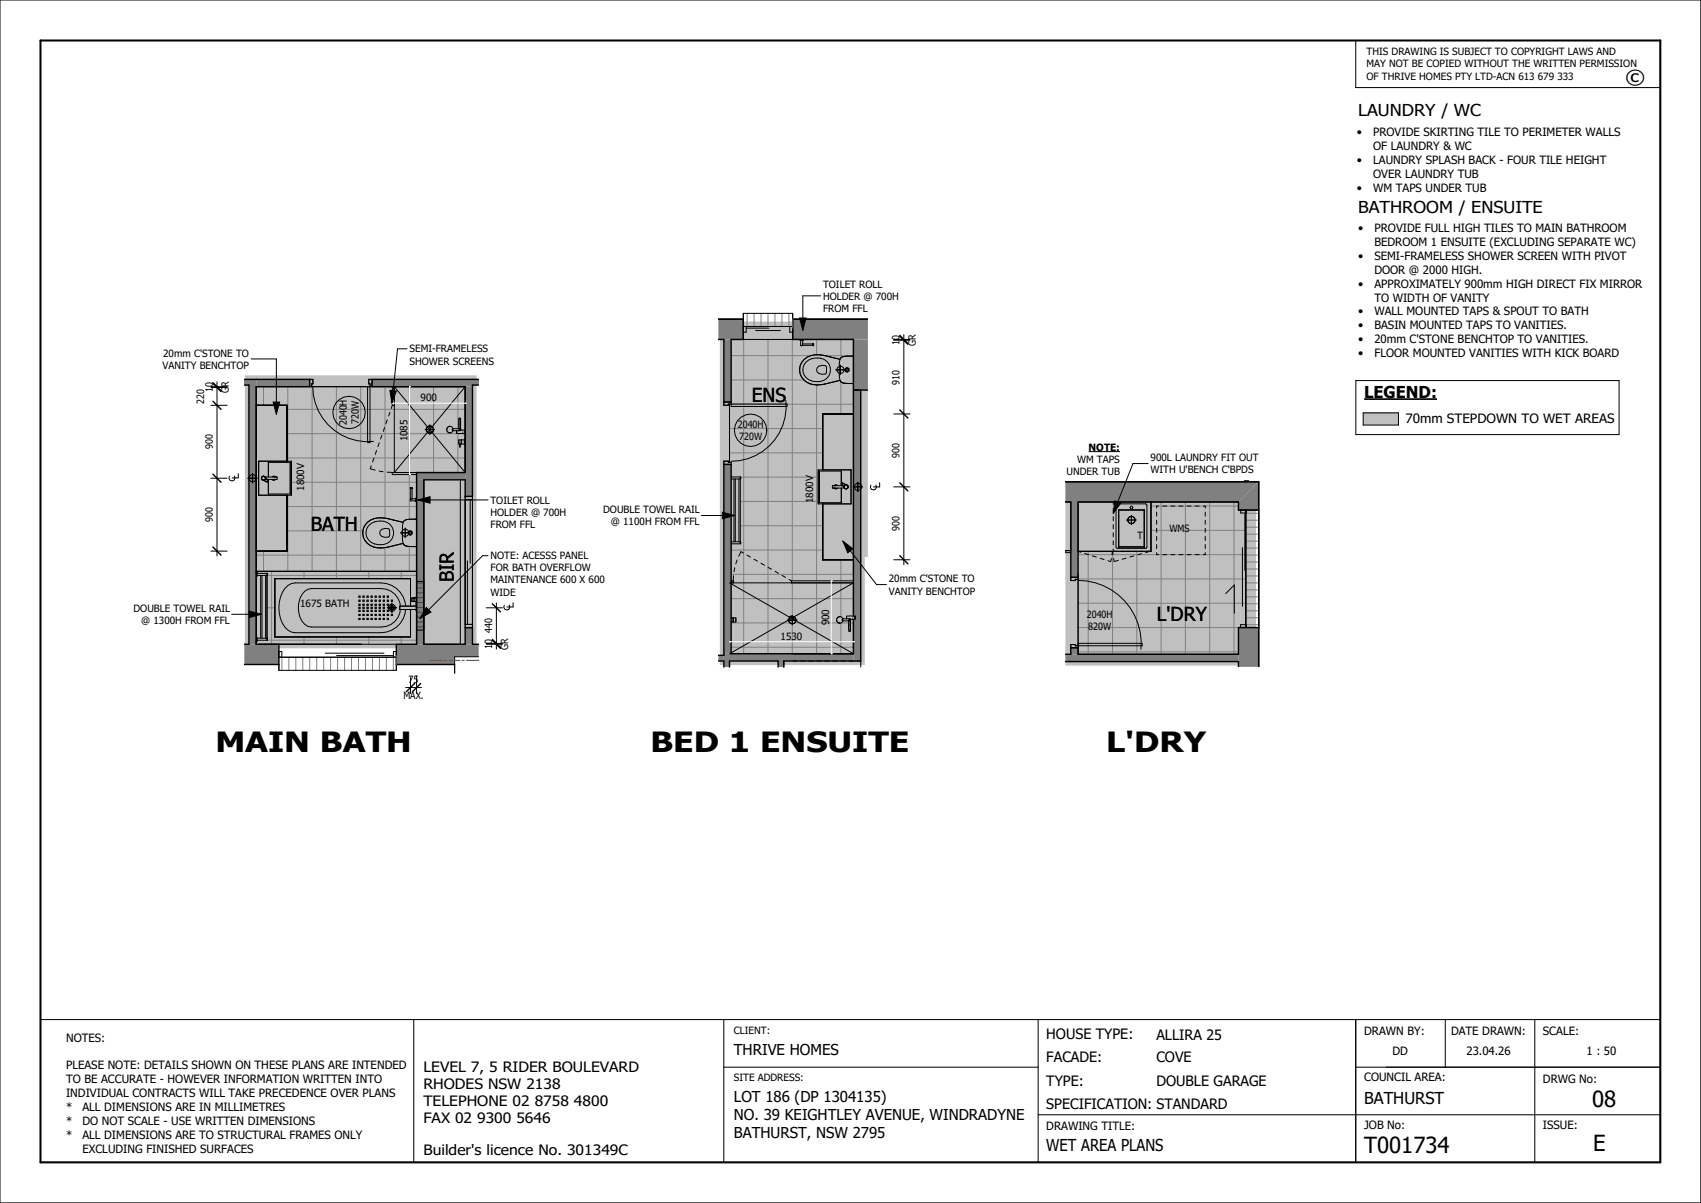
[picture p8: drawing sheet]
<svg xmlns="http://www.w3.org/2000/svg" width="420mm" height="297mm" viewBox="0 0 420 297" stroke-linecap="round" stroke-linejoin="round" font-family="sans-serif">
<path d="M97.9 159.1v5h14.4v-2h5.9v-3zM60.3 159.1v5h8.6v-5z" fill="#808080"/>
<path d="M68.9 160.1h29v2.2h-29z" fill="#fff"/>
<g fill="#808080">
<path d="M60.3 93.7h1.2v1.4h-1.2z"/>
<path d="M61.5 93.7h1.8v65.4h-1.8z"/>
<path d="M102.9 116.7h12v1.8h-12z"/>
<path d="M102.9 118.5h1.8v40.6h-1.8z"/>
<path d="M114.9 155v4.1h1.8v-4.1zM114.9 95.5v27.1h1.8v-27.1z"/>
</g>
<g fill="#fff">
<path d="M112.3 162.1h5.9v4.1h-5.9z"/>
<path d="M68.9 162.3h29v3.2h-29z"/>
<path d="M60.3 95.1v64h.2v-64zM117.7 95.1v64h.5v-64zM60.3 92.4v1.3h.2v-1h57.2v1h.5v-1.3z"/>
</g>
<path d="M60.5 92.7v1h16v1.8h-13.2v63.6h5.6v1h29v-1h5v-42.4h12v-21.2h-23v-1.8h25.8v-1zM116.7 95.1v27.5h-1.8v-4.1h-10.2v40.6h10.2v-4.1h1.8v4.1h1v-64zM60.5 95.1v64h1v-64z" fill="#c0c0c0"/>
<g fill="#808080">
<path d="M116.7 93.7h1.5v1.4h-1.5z"/>
<path d="M91.9 93.7v1.8h24.8v-1.8zM63.3 93.7v1.8h13.2v-1.8z"/>
</g>
<g fill="none" stroke="#808080" stroke-width=".25">
<path d="M65.1 95.5v4.6M71.1 95.5v18.4M77.1 95.5v45.6M83.1 95.5v47.4M89.1 95.5v45.6M95.1 95.5v32.4M101.1 95.5v21.2M107.1 95.5v21.2M113.1 95.5v10.3M70.9 101.1h44M70.9 107.1h44M70.9 113.1h44"/>
<path d="M72 119.1h30.9M101.1 117.2v11M113.1 107v9.7M63.3 137.1h39.6M65.1 136.1v5M70.9 125.1h32M70.9 131.1h18.7M71.1 122.3v18.8M95.1 135.2v5.9M101.1 134.9v6.2M65.9 150.1h2M66 142.1h36.9"/>
<path d="M66 158.1h36.9M67.1 141.1v18M75.1 141.1v1.8M75.1 157.3v1.8M83.1 157.3v1.8M91.1 141.1v1.8M91.1 157.3v1.8M99.1 141.1v1.8M99.1 157.3v1.8M69.6 162.3v3.2M71.3 162.3v3.2M73 162.3v3.2"/>
<path d="M74.8 162.3v3.2M76.5 162.3v3.2M78.2 162.3v3.2M79.9 162.3v3.2M81.6 162.3v3.2M83.4 162.3v3.2M85.1 162.3v3.2M86.8 162.3v3.2M88.5 162.3v3.2M90.2 162.3v3.2M92 162.3v3.2M93.7 162.3v3.2"/>
<path d="M95.4 162.3v3.2M97.1 162.3v3.2"/>
</g>
<path d="M102.9 144h1.8M102.9 145.2h1.8M102.9 146.4h1.8M102.9 147.6h1.8M102.9 148.8h1.8M102.9 150h1.8M102.9 151.2h1.8M102.9 152.4h1.8M102.9 153.6h1.8M102.9 154.8h1.8" fill="none" stroke="#454545" stroke-width=".25"/>
<path d="M60.3 95.1h1.2v64h-1.2M60.3 93.7h16.2v1.8h-13.2v63.6h5.6v5h-8.6M118.2 93.7h-26.3v1.8h23v21.2h-12v42.4h-5v5h14.4M118.2 95.1h-1.5v27.5h-1.8v-4.1h-10.2v40.6h10.2v-4.1h1.8v4.1h1.5" fill="none" stroke="#000" stroke-width=".35"/>
<g fill="none" stroke="#000" stroke-width=".25">
<path d="M63.2 95.7h.1M76.5 95.5v-1.8h.8v1.1h-.3v.7M77.2 95.5a13.6 13.6 0 0 0 15 13.5M90.8 95.5v13.8h.6v-14.5h-.3v-1.1h.8v1.8M96.9 95.5v4.6M114.9 95.5h-51.6v63.6M114.9 95.5v21.2M114.9 95.5l-17.5 21.2v-21.2l17.5 21.2M61.2 118.1h2.3M62.4 116.9v2.3M63.3 100.1h7.6v13.8M63.9 113.9h8.1v8.4h-8.1z"/>
<path d="M65 118.5l1 .5M65.1 117.6l-.5 .3v.3l.5 .3M65.1 117.6l.4 .2M65.1 117.6l.3 .1a.52 .52 0 0 1 0 .8h-.2M65.2 118.5h.1M65.2 118.5l.8 .4M65.4 117.8h2.9M65.4 118.4h.5M65.4 117.8l.1 .1M65.4 117.8h.1M65.5 117.8v.1M65.5 118.4h-.1"/>
<path d="M65.5 118.4l-.3 .1M65.5 117.8h.1M65.5 118.3v.1M65.5 118l.1 .1M65.5 117.9h.1M65.5 117.9l.7 .8M65.5 118.2v.2M65.5 118.2l-.1 .2M65.5 118.1v.1M65.5 118.2v.1M65.6 118.1l-.1 .1M65.6 118.1h.1"/>
<path d="M65.6 118.1l.5 .6M66 119h.1M66 118.9v.1M66 118.9h.1M66 118.4h2.3M66.1 118.7l-.1 .2M66.1 118.7h.1M66.2 118.7h-.1M66.2 118.7h.1M66.2 118.7l-.1 .3h-.1M66.3 114.2h5.4M66.3 118.4v3.6z"/>
<path d="M66.3 114.2v3.6zM67.2 118.4l.4 .2 .4-.2M67.2 117.8l.4-.2 .4 .2M67.3 118.4v.1M67.3 117.7h.1M67.4 118.5h.1M67.4 117.6h.1M67.7 117.6h.1M67.8 118.5h-.1M67.9 117.7h.1M67.9 118.4v.1M68.3 118.4h.1"/>
<path d="M68.3 117.8l.2 .2-.2 .4M68.3 117.8h.1M71.7 114.2v7.8M91.7 115l-.3 .7 1.2 .4M92.3 113.1l-.3 1M93 111.2l-.3 1M93.6 116.3l1 .2M93.6 109.3l-.3 1M94.3 107.4l-.3 1M95 105.6l-.4 .9M95.6 116.6h1.3M95.6 103.7l-.3 .9"/>
<path d="M96.3 101.8l-.4 .9M96.9 116.6v.6h6v-.5M96.9 116.6l18 .1M96.9 100.1h.5M96.9 100.1l-.3 .7M102.9 118.5v4.5M104.7 118.5v40.6h9v-40.6M105 106.1h2.3M106.1 104.9v2.3M110.3 106.1a.78 .78 0 0 0 .7 .8M110.4 105.9l-.1 .2M110.4 106.4v.1"/>
<path d="M110.4 105.6v.2M110.6 106.7l.1 .1M110.8 106.8l.3 .1M111 106.9h.1M111 105.3h-.1M111 105.3h.1M111.1 105.3l-.4 .1M111.3 105.3h.1M111.3 106.8h.1M111.6 106.1h.1M111.6 106h.1M111.7 106.1l.2 .2"/>
<path d="M111.7 106.1h.1M111.9 106.3h.1M111.9 105.9l-.2 .2M111.9 105.8h1.6M111.9 106.3a.79 .79 0 0 1-1.1 .5M111.9 105.8h.1M111.9 105.8a.82 .82 0 0 0-.9-.5 .82 .82 0 0 0-.7 .8M112.8 106.6v.4zM112.8 107l2.1 .1M112.8 106.3v.3M113.3 105.8l.2 .3-.2 .2M113.3 103.4v2.4z"/>
<path d="M113.3 103.4l.3-.2 .1 .2M113.3 106v.1M113.5 109.6l.1 .8 .1-.8M113.5 105.8l.3 .3M113.6 105.8l.1 .1M113.7 105.9l.1 .2M113.7 103.4v2.5M113.7 106v.1M113.8 106.1l-.2 .2h-1.7M113.8 106.1l-.2 .2M113.9 108.7v.9M113.9 108.6v1"/>
<path d="M113.9 109.6h.1M113.9 108.6v.1M114 108.6v.1M114 108.6v1M114 108.7v.9M114.2 106.8h.1M114.2 106.4h.1M114.7 108.4v1.4M114.7 108.4v.1M114.7 109.7v.1M114.7 108.4h.2v1.4h-.2M114.7 108.6h-1.4v1h1.4"/>
<path d="M114.9 106.2v.4zM114.9 106.6v.5zM114.9 106.2h-1.2M66.3 122h5.4M70.9 122.3v13.8h-7.6M89.6 131.6v.6l.5 1.2M89.6 131.6l.1 .9 .4 .9M90.1 133.4a5.2 5.2 0 0 0 5.7 1.7l3.7-.9M90.1 129.7l-.5 1.2v.7M90.1 129.7l-.4 .9-.1 1M91.2 129.6a3.8 3.8 0 0 1 5.7 .6 3 3 0 0 1-.5 3.3 3 3 0 0 1-3.2 .9 2.85 2.85 0 0 1-2.6-1.7 2.85 2.85 0 0 1 .6-3.1zM93.9 131a1.83 1.83 0 0 1 2.2-.3v1.7a1.61 1.61 0 0 1-2.3-.8z"/>
<path d="M98.9 131.5l2.8 .1M99.5 134.2l.3 .3M99.5 129l-2.3-.6a8.1 8.1 0 0 0-5.8 0l-1.3 1.3M99.5 129l-.1 1.3 .1 3.9M99.8 134.5l.6 .3M99.8 128.6l-.3 .4M100.1 130.4v2.3M100.4 134.8l2.3 .1M100.4 128.3l-.6 .3M101.3 120.5h.3zM101.3 120.5v.1M101.3 123.2v.5"/>
<path d="M101.3 123.2h.1M101.4 120.6h.4M101.4 123.2h.4M101.4 120.6v2.6M101.4 123.2h.1M101.6 120.5h.3zM101.7 123.2l.9-.1v-.1v.8v-.1h-1.3M101.8 120.6v2.6M101.8 123.2h-.1M101.9 120.5v.1M102.6 123.8h.3M102.6 123h.3"/>
<path d="M102.7 134.9l.2-.1zM102.7 128.2l-2.3 .1M102.7 128.2l.2 .1zM102.9 123v.8M102.9 123.8v35.3M114.9 122.6h1.8v32.4h-1.8zM114.9 123.4h1.8M115.4 138.5v15.7M116.1 123.4v15.7M63.3 158.3h.2M63.3 141.4h.2M63.3 157.3h.2v1"/>
<path d="M63.3 141.1h39.6M63.5 141.4v.2h2.5M63.5 158.1v.2M63.5 141.4v.9h-.2M63.5 158.1h2.5M63.5 157.6h2.5M63.9 159.1h34M64.4 142.1v15.5M64.7 142.1v15.5M65.6 142.1v15.5M66 141.6v16.5M66 141.6v.5"/>
<path d="M66 157.6v.5M66 157.6l.1 .1M66 141.6v.1M66 142.1h-2.5M66 142v.1M66 157.9v.1M88.6 150.7h.3v.3h-.3zM88.6 147.2h.3v.3h-.3zM88.6 148.2h.3v.3h-.3zM88.6 149.2h.3v.3h-.3zM88.6 149.9h.3v.3h-.3zM88.6 151.7h.3v.3h-.3z"/>
<path d="M88.6 152.7h.3v.3h-.3zM89.6 150.7h.3v.3h-.3zM89.6 149.9h.3v.3h-.3zM89.6 147.2h.3v.3h-.3zM89.6 149.2h.3v.3h-.3zM89.6 152.7h.3v.3h-.3zM89.6 148.2h.3v.3h-.3zM89.6 151.7h.3v.3h-.3zM90.6 150.7h.3v.3h-.3zM90.6 149.9h.3v.3h-.3zM90.6 147.2h.3v.3h-.3zM90.6 149.2h.3v.3h-.3z"/>
<path d="M90.6 152.7h.3v.3h-.3zM90.6 148.2h.3v.3h-.3zM90.6 151.7h.3v.3h-.3zM91.6 150.7h.3v.3h-.3zM91.6 149.9h.3v.3h-.3zM91.6 147.2h.3v.3h-.3zM91.6 149.2h.3v.3h-.3zM91.6 152.7h.3v.3h-.3zM91.6 148.2h.3v.3h-.3zM91.6 151.7h.3v.3h-.3zM92.6 150.7h.3v.3h-.3zM92.6 149.9h.3v.3h-.3z"/>
<path d="M92.6 147.2h.3v.3h-.3zM92.6 149.2h.3v.3h-.3zM92.6 152.7h.3v.3h-.3zM92.6 148.2h.3v.3h-.3zM92.6 151.7h.3v.3h-.3zM93.6 150.7h.3v.3h-.3zM93.6 149.9h.3v.3h-.3zM93.6 147.2h.3v.3h-.3zM93.6 149.2h.3v.3h-.3zM93.6 152.7h.3v.3h-.3zM93.6 148.2h.3v.3h-.3zM93.6 151.7h.3v.3h-.3z"/>
<path d="M94.6 150.7h.3v.3h-.3zM94.6 149.9h.3v.3h-.3zM94.6 147.2h.3v.3h-.3zM94.6 149.2h.3v.3h-.3zM94.6 152.7h.3v.3h-.3zM94.6 148.2h.3v.3h-.3zM94.6 151.7h.3v.3h-.3zM95.6 150.7h.3v.3h-.3zM95.6 147.2h.3v.3h-.3zM95.6 149.2h.3v.3h-.3zM95.6 152.7h.3v.3h-.3zM95.6 148.2h.3v.3h-.3z"/>
<path d="M95.6 151.7h.3v.3h-.3zM95.6 150.1h2.3M96.6 148.2h.3v.3h-.3zM96.6 151.7h.3v.3h-.3zM96.8 148.9v2.3M98.7 150.4l.1 .1M98.7 149.7v.7M98.8 149.6l-.1 .1M98.8 149.6h4M98.8 150.5h4M98.8 149.6a4.7 4.7 0 0 0-4.6-4.3h-17.3a4.2 4.2 0 0 0-3.2 4.8 4.2 4.2 0 0 0 3.2 4.7h17.3a4.7 4.7 0 0 0 4.6-4.3M100.1 149.6a6.1 6.1 0 0 0-6.1-5.7h-21.1a4.9 4.9 0 0 0-3.9 4.8 7.5 7.5 0 0 0 2.1 6.9l.9 .5 .9 .1h21.1a6.1 6.1 0 0 0 6.1-5.7"/>
<path d="M101.4 149.6v-6.7h-33.5v14.4h33.5v-6.8M102.2 148.4v.1M102.2 147.6v.1M102.2 147.6v.9M102.8 147.6h-1.1v.9h1.1M102.9 147.4v3.3M102.9 155.6h1.8M102.9 143.6h1.8M114.9 154.2h1.8M114.9 158.9h.1M68.9 164.1v1.4h29v-1.4M69.6 162.3v-1.4h-.7v1.4h29v-1.4h-.8v1.4"/>
<path d="M80.3 161.3h14.5M83.1 161.9h14M118.2 162.1h-5.9v4.1"/>
<circle cx="62.4" cy="118.1" r=".9"/>
<circle cx="106.1" cy="106.1" r=".9"/>
<circle cx="100.1" cy="131.5" r=".9"/>
<circle cx="101.3" cy="131.6" r=".56"/>
<circle cx="101.3" cy="131.6" r=".41"/>
<circle cx="101.3" cy="131.6" r=".38"/>
<circle cx="96.8" cy="150.1" r=".9"/>
<circle cx="96.8" cy="150.1" r=".6"/>
<circle cx="96.8" cy="150.1" r=".4"/>
</g>
<path d="M106.3 163h2.9M109.8 163h.6M111 163h2.5M114.1 163h.5M115.2 163h3" fill="none" stroke="#a65300" stroke-width=".3"/>
<path d="M97.9 161.9v2.2" fill="none" stroke="#00f" stroke-width=".35"/>
<g fill="#808080">
<path d="M177.4 161.8h1.3v1.4h-1.3z"/>
<path d="M192.1 163.2h1.4v1.5h-1.4z"/>
<path d="M210.7 83.8h3.6v12.5h-3.6z"/>
<path d="M195.7 78.8v5h18.6v-5zM177.4 78.8v5h6.1v-5z"/>
<path d="M178.7 114.7v46.7h1.8v-46.7zM178.7 83.8v15.5h1.8v-15.5z"/>
</g>
<path d="M177.4 163.2v1.5h1.3v-.5h-1v-1zM213.5 137.5v26.7h-20v.5h20.8v-27.2zM180.1 164.2v.5h12v-.5zM177.4 83.8v78h.3v-78z" fill="#fff"/>
<path d="M212.5 96.3v66.9h-19v1h20v-26.7h.8v-41.2zM177.7 163.2v1h1v-1zM180.1 163.2v1h12v-1zM177.7 83.8v78h1v-47.1h1.8v46.7h30.2v-8.5h.4v-.8h-.4v-68.3h-15v-4.5h-12.2v4.5h-3v15.5h-1.8v-15.5z" fill="#c0c0c0"/>
<path d="M183.5 77.4h12.2v1.9h-12.2z" fill="#fff"/>
<g fill="#808080">
<path d="M210.7 96.3h1.8v66.9h-1.8v-10.3h.4v-.8h-.4z"/>
<path d="M178.7 163.2h1.4v1.5h-1.4z"/>
<path d="M178.7 161.4h32v1.8h-32z"/>
</g>
<g fill="none" stroke="#808080" stroke-width=".25">
<path d="M184.5 77.4v3.2M186.2 77.4v3.2M187.9 77.4v3.2M189.6 77.4v3.2M191.3 77.4v3.2M193.1 77.4v3.2M194.8 77.4v3.2M180.1 99.8h30.6M180.5 93.8h18M180.5 87.8h19.7M183.6 83.8v77.6M189.6 83.8v77.6"/>
<path d="M195.6 83.8v59.6M201.6 83.8v3.8M201.6 95v48.4M203.7 87.8h7M207.6 83.8v4.6M207.6 94.3v7.9M180.1 111.8h23M180.1 105.8h23M182.9 117.8h19.1M180.5 135.8h22.6M182.8 129.8h20.3M182.8 123.8h19.2"/>
<path d="M207.6 138.2v5.2M180.5 159.8h30.2M180.5 153.8h14.6M180.5 147.8h30.2M180.5 141.8h30.2M195.6 143.9v8.3M195.6 154v7.4M196.2 153.8h10.9M201.6 143.9v17.5M207.6 143.9v8.4M209.6 153.8h-2v7.6M210 153.8h.7"/>
</g>
<path d="M177.4 78.8h6.1v5h-3v15.5h-1.8v-15.5h-1.3M214.3 78.8h-18.6v5h15v68.3M210.7 96.3h3.6M212.5 96.3v66.9h-19v1.5M210.7 152.9v8.5h-30.2v-46.7h-1.8v47.1h-1.3M177.4 163.2h1.3v1.5M180.1 164.7v-1.5h12v1.5" fill="none" stroke="#000" stroke-width=".35"/>
<g fill="none" stroke="#000" stroke-width=".25">
<path d="M177.4 78.8h6.1M195.7 78.8h18.6M178.7 99.3v.8h1.1v-.3h14.5v.6h-13.8v-1.1zM180.1 99.8v14.4M183.5 80.6h12.2M184.3 81h5.6M184.3 80.6v1.4h-.8M186.6 81.6h6.1M194 98.9a13.6 13.6 0 0 1-13.5 15M195 80.6v1.4h.7M195.7 83.8v-6.4h-12.2v6.4h27.2v68.3M197.4 91.3l.1 .6 .4 1.2"/>
<path d="M197.4 91.3l.2 1 .3 .8M197.5 83.8v.2M197.7 84h-.2h.9h-.2v.9M197.7 85.3h.5M197.7 84v1.3M197.9 93.1a5.2 5.2 0 0 0 5.8 1.7l3.7-.9M197.9 89.5l-.4 1.2-.1 .6M197.9 89.5l-.3 .8-.2 1M198.2 85.3h.1M198.2 84.9v.4M198.2 84.9l2.5 .1M198.2 85.3h2.5"/>
<path d="M198.2 84.9h.1M198.4 83.8v.2M199.1 89.3a3.8 3.8 0 0 1 5.6 .7 3 3 0 0 1-.4 3.3 3 3 0 0 1-3.2 .9 2.85 2.85 0 0 1-2.6-1.8 2.85 2.85 0 0 1 .6-3.1zM200.7 84.9v.4M200.7 84.8h.2M200.7 85.4h.2M200.9 84.8v.3zM200.9 85.1v.3zM201.8 90.8a1.83 1.83 0 0 1 2.2-.4v1.8a1.61 1.61 0 0 1-2.4-.9zM206.4 91.3h2.3M207.4 93.9l.2 .4M207.4 88.7l-2.4-.6a8.1 8.1 0 0 0-5.7 .1l-1.4 1.3"/>
<path d="M207.4 88.7l-.2 1.3 .2 3.9M207.5 90.2v2.3M207.6 94.3l.7 .3M207.6 88.3l-.2 .4M208.3 94.6l2.3 .1M208.3 88l-.7 .3M208.7 91.3l.5 .4 .4-.4M208.8 91.3l.4-.4 .3 .4M208.8 91.3l.4 .4 .3-.4M208.8 91.3h.7M210.6 94.7l.1-.2zM210.6 87.9l-2.3 .1"/>
<path d="M210.6 87.9l.1 .2zM178.7 113.9h1.1v.3h.7v.5h-1.8zM180.5 117.7h2.3M180.5 118.3h2.3M181.2 118.3v15.4M181.6 118.3v15.4M182.5 118.3v15.4M182.8 117.7v16.1M182.8 117.8v.5M202 116h8.1v8.4h-8.1zM202.3 116.3h5.4M202.3 116.3v7.8"/>
<path d="M206 119.9l.4-.2 .4 .2M206.1 119.8h.1M206.2 119.7h.1M206.6 119.7h.1M206.7 119.8h.1M207.7 116.3v3.6zM207.7 119.6l.8 .8M207.8 119.5h.1M207.9 119.5l.6 .7M207.9 119.5l-.1 .1M208 119.9h-2.4l-.1 .4 .1 .2h3M208 119.3v.1"/>
<path d="M208 119.4h.1M208 119.4l-.1 .1M208 119.4l.8 .4M208 119.2l1 .5M208 119.2l-.2 .1-.1 .3M208 119.2v.2M208 119.2v.1M208.1 119.9h.4M208.5 120l-.1 .1M208.5 119.9v.1M208.5 119.9h.1M208.6 119.9l-.1 .1"/>
<path d="M208.6 119.8l-.1 .1M208.8 119.7l-.2 .1M208.8 119.7l-.2 .1a.52 .52 0 0 0 0 .8l.3 .1M208.9 119.7l.5 .3v.4l-.5 .3M208.9 119.7h-.1M208.9 119.7l.5 .3M210.7 102.2h-7.6v13.8M211.8 119.1v2.3M212.5 119.6l.2 .6M212.5 119.7l.2 .5M180.5 134.3h2.4M180.5 133.7h2.3"/>
<path d="M182 138.3l-.3 .9M182.8 133.8l.1 .5M182.8 133.7v.5M183.6 136.5l-.6-.3-.6 1.1M184.4 137l.9 .5M186.2 138l.8 .5M187.9 139l.9 .5M202.3 124.1h5.4M203.1 124.4v13.8h7.6M206 120.5l.4 .2 .4-.2M206.1 120.6h.1M206.2 120.7h.1"/>
<path d="M206.6 120.7h.1M206.7 120.6h.1M207.7 120.5v3.6zM208.4 120.1v.1M208.5 120.1v.1M208.5 120l-.1 .2M208.5 120.4h.1M208.5 120.4v.1M208.5 120.4l.1 .1M208.5 120.5h.1M208.5 120.5l.4 .2M208.6 120.5h-.1"/>
<path d="M209.4 120v.4l-.5 .3M210.7 120.2h2.3M212.7 120.2l-.2 .6zM180.1 143.9l30.6 17.5M180.5 152.5h1.2v1h-1.2M181 153.5h.1M181 152.6v.9M181 143.4h-.5v.5h30.2l-30.6 17.5M181 143.4v.5M181 152.6h.1M181.1 152.6v.9M181.1 153.5h.1"/>
<path d="M181.1 142.1l-.1 1.3M181.4 140.2l-.2 .9M189.6 140l.9 .5M191.4 141l.8 .5M193.1 142l.9 .5M194.5 153.1h2.3M194.8 143l.6 .4M195.4 143.4h15.3M195.4 143.4v.5M195.6 151.9v2.3M206.6 153v.2M206.7 153.3v.2"/>
<path d="M206.7 152.6v.1M206.9 153.7l.4 .1M207 152.4h-.1M207.1 152.3a.79 .79 0 0 1 1 .5l-.1 .2M207.2 153.8h.1M207.3 153.8v.1M207.3 152.3a.79 .79 0 0 0-.7 .7 .79 .79 0 0 0 .5 .8M207.3 152.2h.1M207.3 152.2l-.3 .1M207.6 152.3h.1M207.6 153.8h.1M207.9 153h.1"/>
<path d="M207.9 153.1h.1M208 153h.1M208 153l.1 .3M208.1 152.8h1.5M208.1 153.3h1.5M208.2 153.3a.79 .79 0 0 1-1.1 .5M209 152.1v.4zM209 152.5v.3M209.6 152.8l.2 .2-.2 .3M209.6 153.3v2.4M209.6 155.7l.1 .2 .3-.2M209.6 153v.1"/>
<path d="M209.6 152.8h.3M209.9 153.3l.1-.1-.4 .1M209.9 152.8l.1 .2M210 153.2v2.5M210 153h.1M210 152.9h1.1M210 153.1v.1M210 153v2.7M210.5 152.3h.1M210.5 152.7h.1M210.7 152.9v8.5M211.1 152.5v.4z"/>
<path d="M211.1 152v.5zM211.1 152l-2.1 .1M193.5 163.2v1.5M195.8 161.4h14.9M195.8 163.2h.9M197.7 163.2h1M199.7 163.2h1M201.7 163.2h1M203.7 163.2h1M205.7 163.2h1M207.7 163.2h1M209.7 163.2h1"/>
<path d="M211.7 163.2h.8v1.5"/>
<circle cx="207.5" cy="91.3" r=".9"/>
<circle cx="209.2" cy="91.3" r=".56"/>
<circle cx="211.8" cy="120.2" r=".9"/>
<circle cx="195.4" cy="152.6" r=".6"/>
<circle cx="195.6" cy="153.1" r=".9"/>
</g>
<path d="M195.7 78.8v2.2" fill="none" stroke="#00f" stroke-width=".35"/>
<g fill="#808080">
<path d="M263.1 118.9h47.7l-5 5h-42.7z"/>
<path d="M263.1 161.5h42.7v1.8h-42.7z"/>
<path d="M305.8 154.9v9.7h5v-9.7zM310.8 118.9l-5 5v2h5z"/>
<path d="M264.4 159.9v1.6h1.8v-1.6zM264.4 123.9v18.6h1.8v-18.6z"/>
</g>
<g fill="#fff">
<path d="M263.1 164.3h42.7v.3h-42.7z"/>
<path d="M307.3 118.6h1l-.5 .1z"/>
</g>
<path d="M263.1 163.3v1h42.7v-1zM263.1 123.9v37.6h1.3v-1.6h1.8v1.6h39.6v-6.6h4.5v-29h-4.5v-2h-39.6v18.6h-1.8v-18.6z" fill="#c0c0c0"/>
<path d="M310.3 125.9h.5v29h-.5z" fill="#fff"/>
<g fill="none" stroke="#808080" stroke-width=".25">
<path d="M266.2 136.9h41.4M268.7 136.1v25.4M274.7 136.1v25.4M280.7 136.1v25.4M284.2 130.9h23.4M284.2 124.9h21.6M286.7 123.9v37.6M292.7 123.9v37.6M298.7 123.9v37.6M304.7 123.9v37.6M307.6 138.8h3.2M307.6 137h3.2"/>
<path d="M307.6 135.3h3.2M307.6 133.6h3.2M307.6 131.9h3.2M307.6 130.2h3.2M307.6 128.4h3.2M307.6 126.7h3.2M266.2 154.9h39.6M266.2 148.9h41.4M266.2 142.9h41.4M307.6 154.2h3.2M307.6 152.5h3.2M307.6 150.8h3.2"/>
<path d="M307.6 149.1h3.2M307.6 147.4h3.2M307.6 145.6h3.2M307.6 143.9h3.2M307.6 142.2h3.2M307.6 140.5h3.2M266.2 160.9h39.6"/>
</g>
<g fill="none" stroke="#000" stroke-width=".35">
<path d="M52.6 94.5l2 2M52.6 94.7l2 2M52.6 99.1l2 2M222.2 82.8l2 2M222.2 83l2 2M52.6 117.1l2 2M222.2 101.2l2 2M222.2 119.2l2 2M263.1 118.9h47.7v7h-5v-2h-39.6v18.6h-1.8v-18.6h-1.3M52.6 135.1l2 2M222.2 137.2l2 2M121.6 158.1l2 2"/>
<path d="M121.6 157.9l2 2M121.6 149.1l2 2M102.4 168.7l-2 2M103.9 168.7l-2 2M263.1 161.5h1.3v-1.6h1.8v1.6h39.6v-6.6h5v9.7M263.1 163.3h42.7v1.3"/>
</g>
<g fill="none" stroke="#000" stroke-width=".25">
<path d="M0 0h420v297h-420zM10 10h400v277h-400zM334.8 10v11.6h75.2M197.4 78.5h1.6l-.8 3zM202.6 73h-4.4v8.5M52.1 95.5h4M52.1 95.7h4M53.6 94.3v43M62 88.6h6.2v13.7M67.4 99.3h1.6l-.8 3zM96.3 96.4l1.6 .2-1.1 2.9zM100.5 86.1h-2.3l-1.4 13.4"/>
<path d="M220.7 83.8h4M220.7 84h4M223.2 82.6v56.8M334.8 94h65v13.3h-65zM52.1 100.1h4M52.1 118.1h4M57.9 117.5l.1 .5-.2 .5-.5 .2-.5-.1-.3-.5 .2-.5M58.8 116.9v1.1h-1.5M216.3 119.7l.1 .6-.2 .5-.5 .2-.5-.2-.3-.5 .1-.5M217.2 119.2v1h-1.5M220.7 102.2h4M263.1 118.9h47.7v45.7"/>
<path d="M268.8 111.5h7.7M283.5 114.4h-3.8l-4.8 12.3M307.3 118.6l.5 .1 .5-.1M52.1 136.1h4M103.2 123.4l3-.8v1.6zM103.2 123.4h17.3M120.5 137.2h-1.3l-15.5 15.5M173.2 127.3h8.2M178.4 126.5l3 .8-3 .8zM208.1 133.6l2.5 1.9-1.3 1zM208.1 133.6l8.3 10.7h2.5M220.7 120.2h4"/>
<path d="M220.7 138.2h4M263.1 123.9h1.3v12h-1.3M263.1 136.4h1.3M263.4 135.9l-.3 .1M266.2 136.1l.7 .2M267.8 136.6l1 .3M269.7 137.2l1 .3M271.7 137.8l.9 .3M274.4 137.9l-.2 .7-.6-.2M274.7 136.1l-.1 .8M274.8 136.1v.8M274.9 123.9v.6"/>
<path d="M274.9 125.5v1M274.9 127.5v1M274.9 129.5v1M274.9 131.5v1M274.9 133.5v1M274.9 135.5v.6M274.9 137.9l.2 .7 1-.3M275.2 123.6l1.5 .6-1.8 2.5zM275.7 124.5l7.2-.1 .2 .2 .1 10.5-.2 .2-7.1 .1-.3-.2zM276.2 125.8h6.4v9.4h-6.4zM276.3 126h6.1v8.9h-6.1zM278 137.8l-.9 .3"/>
<path d="M278.2 128.4h2.3M279.4 127.2v2.3M280 137.2l-1 .3M281.9 136.7l-1 .3M283.9 136.1l-1 .3M284.2 123.9v12.2h-18M285.6 126.4v1M285.6 128.4v1M285.6 130.4v1M285.6 132.4v1M285.6 134.4v1M285.6 136.4v.5h.5"/>
<path d="M286.1 124.9h-.5v.5M287.1 136.9h1M287.1 124.9h1M289.1 136.9h1M289.1 124.9h1M291.1 136.9h1M291.1 124.9h1M293.1 136.9h1M293.1 124.9h1M295.1 136.9h1M295.1 124.9h1M297.1 124.9h.5v.5"/>
<path d="M297.6 136.4v.5h-.5M297.6 126.4v1M297.6 128.4v1M297.6 130.4v1M297.6 132.4v1M297.6 134.4v1M306.3 125.9v.8h1.5v-.8M306.8 135.2v14.5M307.4 126.7v14.1M307.6 125.9v29M310.8 125.9h-5v-2h-39.6v12.2M57.2 151.7h7.3"/>
<path d="M61.5 150.9l3 .8-3 .8zM105.3 150l1.1 1.1-2.7 1.6zM120.1 158.9h4M120.1 159.1h4M120.1 150.1h4M122.6 148.9v11.4M125.7 149.4l.2 .5-.2 .5-.5 .2-.5-.2-.3-.4 .1-.6M126.7 148.8v1h-1.5M266.2 143.3a15.6 15.6 0 0 1 15.5 17M266.2 158.8h15.8v.6h-16.5v-.3h-1.1v.8h1.8M266.2 141.6v19.9h39.6M266.2 142.5h-1.8v.8h1.1v-.3h.7"/>
<path d="M302.6 146.5l2.2-2.1v7M305.8 154.9h5M306.3 154.9v-.7h1.5v.7M100.2 169.7h3.9M101.4 167.2v4M102.9 166.8v4.4M10 251.7h400M102.2 251.7v35.3M178.7 251.7v35.3M256.3 251.7v35.3M334.8 251.7v35.3M356.9 251.7v11.8"/>
<path d="M379 251.7v35.3M178.7 263.5h77.6M256.3 275.2h153.7M334.8 263.5h75.2"/>
<circle cx="86.2" cy="101.8" r="4"/>
<circle cx="185.3" cy="106.2" r="4"/>
<circle cx="279.4" cy="128.4" r=".9"/>
<circle cx="279.4" cy="125.3" r=".35"/>
</g>
<path d="M96.3 96.4l1.6 .2-1.1 2.9zM197.4 78.5h1.6l-.8 3zM67.4 99.3h1.6l-.8 3zM103.2 123.4l3-.8v1.6zM178.4 126.5l3 .8-3 .8zM208.1 133.6l2.5 1.9-1.3 1zM275.2 123.6l1.5 .6-1.8 2.5zM61.5 150.9l3 .8-3 .8zM105.3 150l1.1 1.1-2.7 1.6z" fill="#000"/>
<path d="M96.9 99.5h.1M96.9 99.5h18M101.1 95.5h.1M101.1 95.5v21.7M114.9 99.5h.1M101.1 117.2h.1M180.1 158.4h.1M180.1 158.4h30.6M205.2 143.4h.1M205.2 143.4v18M210.7 158.4h.1M205.2 161.4h.1" fill="none" stroke="#fff" stroke-width=".25"/>
<path d="M10 10h400v277h-400z" fill="none" stroke="#000" stroke-width=".5"/>
<path d="M336.6 101.9h8.7v3h-8.7z" fill="#c0c0c0"/>
<path d="M336.6 101.9h8.7v3h-8.7z" fill="none" stroke="#000" stroke-width=".25"/>
<path d="M336.8 98.5h18" fill="none" stroke="#000" stroke-width=".41"/>
<g font-size="6.9">
<text x="53.2" y="185.7">MAIN BATH</text>
<text x="160.6" y="185.7">BED 1 ENSUITE</text>
<text x="273.1" y="185.7">L'DRY</text>
</g>
<g font-size="5.5">
<text x="393.1" y="273.2">08</text>
<text x="336.8" y="284.7">T001734</text>
<text x="393.4" y="284.1">E</text>
</g>
<g font-size="4.8">
<text x="401.4" y="20.7">©</text>
<text x="185.6" y="99.1">ENS</text>
<text x="76.7" y="131">BATH</text>
<text x="112.1" y="143.8" transform="rotate(-90 112.1 143.8)">BIR</text>
<text x="285.7" y="153.4">L'DRY</text>
</g>
<g font-size="4.1">
<text x="335.3" y="28.5">LAUNDRY / WC</text>
<text x="335.3" y="52.5">BATHROOM / ENSUITE</text>
<text x="336.8" y="98.2">LEGEND:</text>
<text x="336.8" y="272.6">BATHURST</text>
<text x="258.4" y="284.1">WET AREA PLANS</text>
</g>
<g font-size="3.7">
<text x="181.2" y="260.4">THRIVE HOMES</text>
<text x="181.2" y="272">LOT 186 (DP 1304135)</text>
<text x="181.2" y="276.5">NO. 39 KEIGHTLEY AVENUE, WINDRADYNE</text>
<text x="181.2" y="281">BATHURST, NSW 2795</text>
</g>
<g font-size="3.5">
<text x="258.4" y="256.6">HOUSE TYPE:</text>
<text x="285.5" y="256.8">ALLIRA 25</text>
<text x="258.4" y="262.3">FACADE:</text>
<text x="285.5" y="262.3">COVE</text>
<text x="104.5" y="264.6">LEVEL 7, 5 RIDER BOULEVARD</text>
<text x="104.5" y="268.8">RHODES NSW 2138</text>
<text x="258.4" y="268">TYPE:</text>
<text x="285.5" y="268">DOUBLE GARAGE</text>
<text x="104.5" y="273.1">TELEPHONE 02 8758 4800</text>
<text x="258.4" y="273.9">SPECIFICATION: STANDARD</text>
<text x="104.5" y="277.3">FAX 02 9300 5646</text>
<text x="104.6" y="285.2">Builder's licence No. 301349C</text>
</g>
<text font-size="3.2" x="347" y="104.5">70mm STEPDOWN TO WET AREAS</text>
<g font-size="2.8">
<text x="335" y="33.7">•</text>
<text x="339" y="33.7">PROVIDE SKIRTING TILE TO PERIMETER WALLS</text>
<text x="335" y="40.6">•</text>
<text x="339" y="37.1">OF LAUNDRY &amp; WC</text>
<text x="339" y="40.6">LAUNDRY SPLASH BACK - FOUR TILE HEIGHT</text>
<text x="335" y="47.4">•</text>
<text x="339" y="44">OVER LAUNDRY TUB</text>
<text x="339" y="47.4">WM TAPS UNDER TUB</text>
<text x="335.3" y="57.2">•</text>
<text x="339.4" y="57.2">PROVIDE FULL HIGH TILES TO MAIN BATHROOM</text>
<text x="335.3" y="64.1">•</text>
<text x="339.4" y="60.7">BEDROOM 1 ENSUITE (EXCLUDING SEPARATE WC)</text>
<text x="339.4" y="64.1">SEMI-FRAMELESS SHOWER SCREEN WITH PIVOT</text>
<text x="335.3" y="71">•</text>
<text x="339.4" y="67.6">DOOR @ 2000 HIGH.</text>
<text x="339.4" y="71">APPROXIMATELY 900mm HIGH DIRECT FIX MIRROR</text>
<text x="335.3" y="77.9">•</text>
<text x="339.4" y="74.4">TO WIDTH OF VANITY</text>
<text x="339.4" y="77.9">WALL MOUNTED TAPS &amp; SPOUT TO BATH</text>
<text x="335.3" y="81.3">•</text>
<text x="339.4" y="81.3">BASIN MOUNTED TAPS TO VANITIES.</text>
<text x="335.3" y="84.8">•</text>
<text x="335.3" y="88.2">•</text>
<text x="339.4" y="84.8">20mm C'STONE BENCHTOP TO VANITIES.</text>
<text x="339.4" y="88.2">FLOOR MOUNTED VANITIES WITH KICK BOARD</text>
<text x="16.3" y="257.2">NOTES:</text>
<text x="336.8" y="255.6">DRAWN BY:</text>
<text x="358.3" y="255.6">DATE DRAWN:</text>
<text x="381" y="255.6">SCALE:</text>
<text x="343.8" y="260.4">DD</text>
<text x="362.1" y="260.6">23.04.26</text>
<text x="391.7" y="260.4">1 : 50</text>
<text x="16.3" y="264">PLEASE NOTE: DETAILS SHOWN ON THESE PLANS ARE INTENDED</text>
<text x="16.3" y="267.5">TO BE ACCURATE - HOWEVER INFORMATION WRITTEN INTO</text>
<text x="336.8" y="266.9">COUNCIL AREA:</text>
<text x="381" y="267.3">DRWG No:</text>
<text x="16.3" y="270.9">INDIVIDUAL CONTRACTS WILL TAKE PRECEDENCE OVER PLANS</text>
<text x="16.3" y="274.3">*</text>
<text x="20.3" y="274.3">ALL DIMENSIONS ARE IN MILLIMETRES</text>
<text x="16.3" y="277.8">*</text>
<text x="16.3" y="281.2">*</text>
<text x="20.3" y="277.8">DO NOT SCALE - USE WRITTEN DIMENSIONS</text>
<text x="20.3" y="281.2">ALL DIMENSIONS ARE TO STRUCTURAL FRAMES ONLY</text>
<text x="258.4" y="278.9">DRAWING TITLE:</text>
<text x="336.8" y="278.6">JOB No:</text>
<text x="381" y="278.6">ISSUE:</text>
<text x="20.3" y="284.7">EXCLUDING FINISHED SURFACES</text>
</g>
<g font-size="2.5">
<text x="337.4" y="13.7">THIS DRAWING IS SUBJECT TO COPYRIGHT LAWS AND</text>
<text x="337.4" y="16.7">MAY NOT BE COPIED WITHOUT THE WRITTEN PERMISSION</text>
<text x="337.4" y="19.6">OF THRIVE HOMES PTY LTD-ACN 613 679 333</text>
<text x="203.2" y="71">TOILET ROLL</text>
<text x="203.2" y="74">HOLDER @ 700H</text>
<text x="203.2" y="77">FROM FFL</text>
<text x="40.3" y="88.1">20mm C'STONE TO</text>
<text x="101.1" y="87">SEMI-FRAMELESS</text>
<text x="101.1" y="90">SHOWER SCREENS</text>
<text x="222.1" y="85.1" transform="rotate(-90 222.1 85.1)">10</text>
<text x="226.1" y="85.3" transform="rotate(-90 226.1 85.3)">GR</text>
<text x="40.2" y="91.1">VANITY BENCHTOP</text>
<text x="222.1" y="94.9" transform="rotate(-90 222.1 94.9)">910</text>
<text x="50.4" y="99.7" transform="rotate(-90 50.4 99.7)">220</text>
<text x="52.5" y="96.8" transform="rotate(-90 52.5 96.8)">10</text>
<text x="56.5" y="97" transform="rotate(-90 56.5 97)">GR</text>
<text x="103.8" y="99">900</text>
<text x="85.7" y="105" transform="rotate(-90 85.7 105)">2040H</text>
<text x="88.6" y="104.6" transform="rotate(-90 88.6 104.6)">720W</text>
<text x="182.2" y="105.7">2040H</text>
<text x="52.5" y="110.9" transform="rotate(-90 52.5 110.9)">900</text>
<text x="100.6" y="109" transform="rotate(-90 100.6 109)">1085</text>
<text x="182.5" y="108.7">720W</text>
<text x="222.1" y="113" transform="rotate(-90 222.1 113)">900</text>
<text x="268.8" y="111.3">NOTE:</text>
<text x="284.1" y="113.9">900L LAUNDRY FIT OUT</text>
<text x="263.4" y="117.2">UNDER TUB</text>
<text x="266" y="114.3">WM TAPS</text>
<text x="284.1" y="116.9">WITH U'BENCH C'BPDS</text>
<text x="75.1" y="121.2" transform="rotate(-90 75.1 121.2)">1800V</text>
<text x="121.1" y="124.3">TOILET ROLL</text>
<text x="200.8" y="124.2" transform="rotate(-90 200.8 124.2)">1800V</text>
<text x="52.5" y="128.9" transform="rotate(-90 52.5 128.9)">900</text>
<text x="121.1" y="127.3">HOLDER @ 700H</text>
<text x="121.1" y="130.3">FROM FFL</text>
<text x="148.9" y="126.7">DOUBLE TOWEL RAIL</text>
<text x="150.9" y="129.7">@ 1100H FROM FFL</text>
<text x="222.1" y="131" transform="rotate(-90 222.1 131)">900</text>
<text x="288.8" y="131.3">WMS</text>
<text x="280.8" y="133.1">T</text>
<text x="121.1" y="138.1">NOTE: ACESSS PANEL</text>
<text x="121.1" y="141.1">FOR BATH OVERFLOW</text>
<text x="219.5" y="143.8">20mm C'STONE TO</text>
<text x="74.1" y="149.8">1675 BATH</text>
<text x="121.1" y="144">MAINTENANCE 600 X 600</text>
<text x="121.1" y="147">WIDE</text>
<text x="219.5" y="146.8">VANITY BENCHTOP</text>
<text x="33" y="151.1">DOUBLE TOWEL RAIL</text>
<text x="34.9" y="154.1">@ 1300H FROM FFL</text>
<text x="204.7" y="154.4" transform="rotate(-90 204.7 154.4)">900</text>
<text x="268.4" y="152.5">2040H</text>
<text x="268.7" y="155.5">820W</text>
<text x="121.5" y="160.2" transform="rotate(-90 121.5 160.2)">10</text>
<text x="121.5" y="156.3" transform="rotate(-90 121.5 156.3)">440</text>
<text x="125.5" y="160.4" transform="rotate(-90 125.5 160.4)">GR</text>
<text x="192.7" y="157.9">1530</text>
<text x="99.6" y="172.7">MAX.</text>
<text x="100.9" y="168.7">75</text>
<text x="181.2" y="255.4">CLIENT:</text>
<text x="181.2" y="267">SITE ADDRESS:</text>
</g>
</svg>
